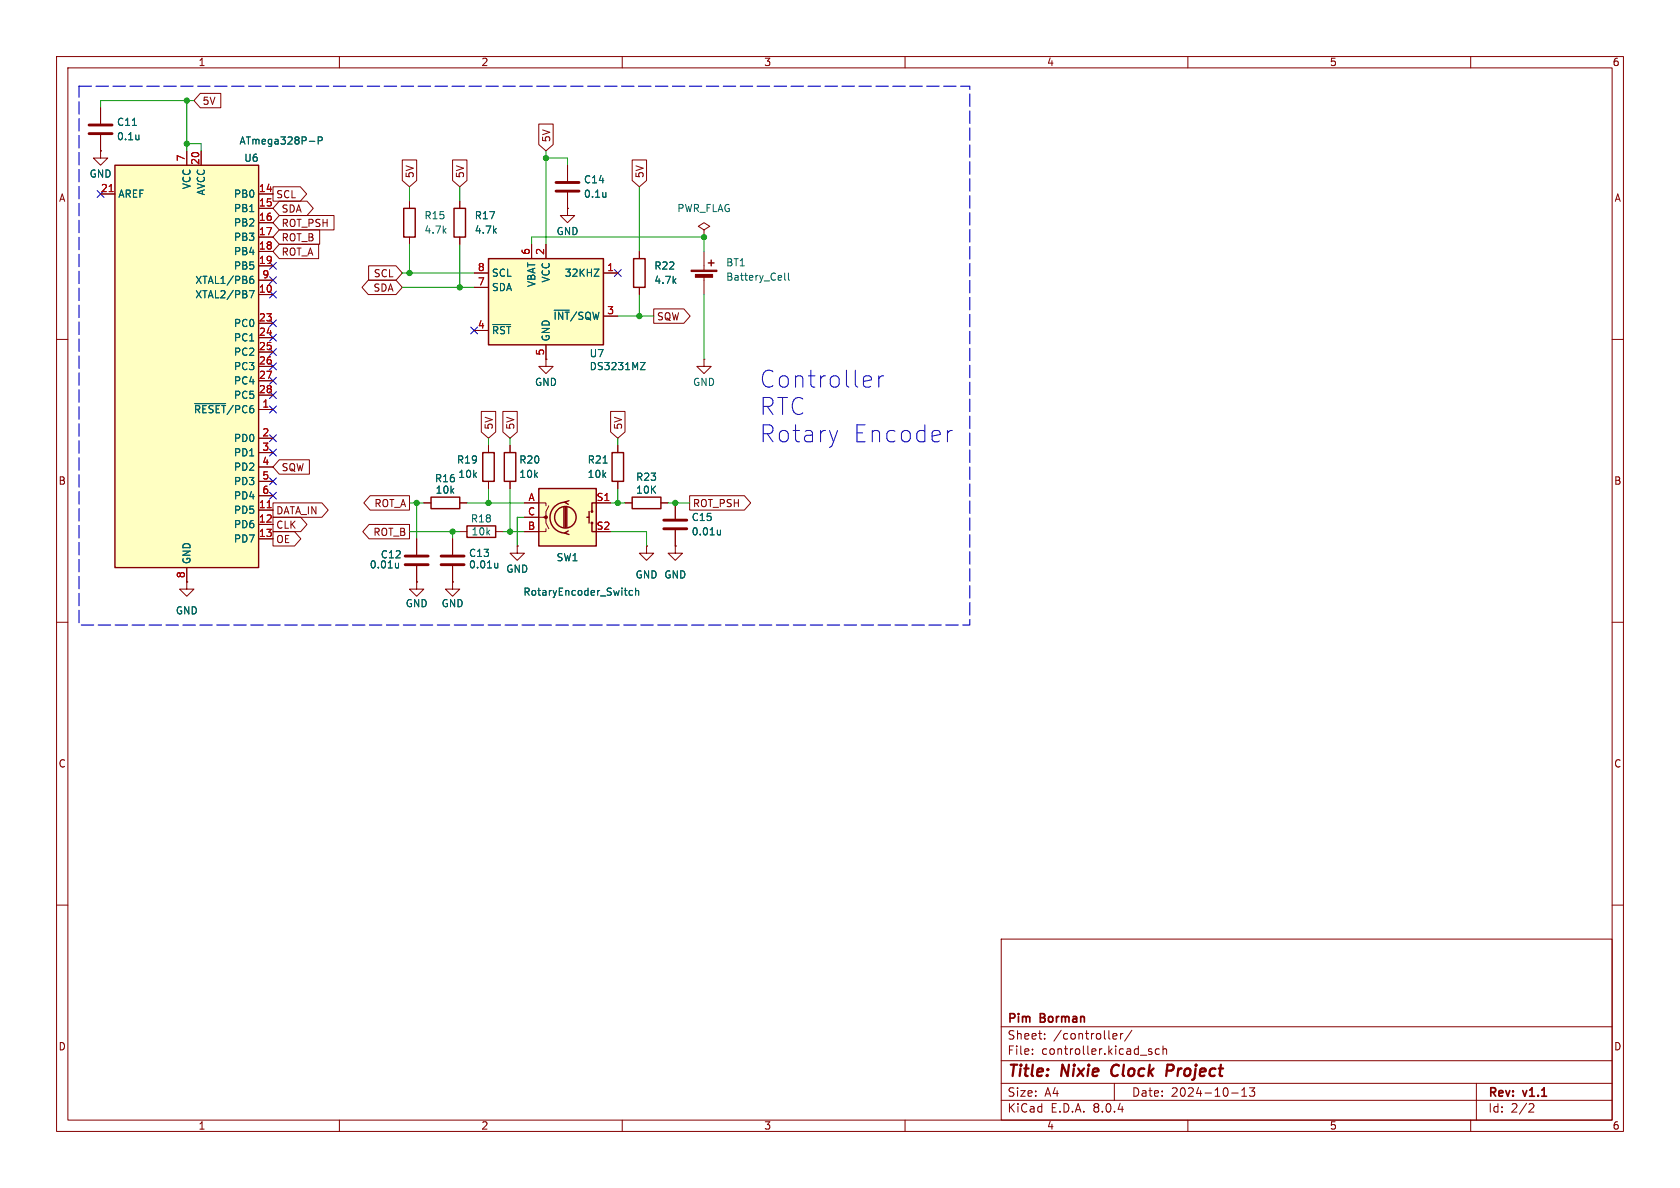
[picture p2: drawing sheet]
<svg xmlns="http://www.w3.org/2000/svg" width="297mm" height="210mm" viewBox="0 0 297 210" stroke-linecap="round" stroke-linejoin="round" font-family="sans-serif">
<g fill="none" stroke="#840000" stroke-width=".18">
<path d="M10 10h277v190h-277zM12 12h273v186h-273zM60 10v2M110 10v2M160 10v2M210 10v2M260 10v2M10 60h2M285 60h2M10 110h2M285 110h2M10 160h2"/>
<path d="M285 160h2M177 166h108v32h-108zM60 198v2M110 198v2M160 198v2M177 194.5h108M177 191.5h108M177 187.5h108M177 181.5h108M182.5 186.3v.1M182.5 185.5v.1M184.7 183.6v.1"/>
<path d="M184.7 182.8v.1M196.7 183.5l.3 .2 .4-.1M196.7 182.9l.3-.2h.2l.3 .2v.2l-.8 .1M197 191.5v3M198.1 182.7v1M198.5 182.7l-.3 .1-.1 .2M200.1 182.1l-1.3 2M203.1 185.8l.5 .2 .1 .2-.2 .2-.5-.1M203.1 185.5h.5M205 185.5l-.5-.1-.3 .3v.4l.2 .2h.6M205.6 185.5l.2-.1 .4 .1v.9M205.6 184.9v1.5"/>
<path d="M210 198v2M217.7 193.2h1.2M219.5 193.8h.9M219.5 192.7l.5-.4v1.5M220.9 192.3h.9l-.5 .6 .4 .1v.7l-.2 .1h-.4l-.2-.1M260 198v2M261 191.5v6.5M270.5 195.1l.5 .1 .2 .3-1 1.1h1"/>
</g>
<path d="M196.8 188.5a1.27 1.27 0 0 0-.1 1.6M207.2 188.2h-.8l-.2 2M207.2 189.2l-.9 .1" fill="none" stroke="#840000" stroke-width=".4"/>
<path d="M95.2 86.4h10.2v10.1h-10.2z" fill="#ffffc2"/>
<g fill="none" stroke="#840000" stroke-width=".25">
<path d="M71.4 36.8h2v5.1h-2zM80.3 36.8h2v5.1h-2zM125.2 46.5h1M125.7 46v1M85.3 80h2.1v5.1h-2.1zM89.2 80h2v5.1h-2zM95.2 86.4h10.2v10.1h-10.2zM99.7 89.7v3.5M99.9 88.8a2.73 2.73 0 0 0-2.7 2.7 2.73 2.73 0 0 0 2.7 2.7M99.9 89.7v3.5M100.2 89.7v3.5M100.5 93.9l-.7 .3 .8 .3"/>
<path d="M100.6 88.5l-.8 .3 .7 .4M103.8 91.4h.3M104.1 90.4v2.1M104.6 92.5v1.5h.8M105.4 88.9h-.8v1.5"/>
<circle cx="99.9" cy="91.4" r="1.9"/>
<circle cx="104.6" cy="90.4" r=".13"/>
<circle cx="104.6" cy="92.5" r=".13"/>
</g>
<g fill="#840000" stroke="#840000" stroke-width=".18">
<path d="M122.2 47.8h4.5v.2h-4.5z"/>
<path d="M122.9 48.5h3.1v.5h-3.1z"/>
<circle cx="96.5" cy="91.4" r=".25"/>
</g>
<g fill="none" stroke="#840000" stroke-width=".18">
<path d="M17.8 26.7v1.2h1.2l-1.2 1.3-1.3-1.3h1.3M17.8 26.7h.1M72.4 35.6v1.2M81.3 35.6v1.2M100.3 36.8v1.3h1.3l-1.3 1.3-1.2-1.3h1.2M100.3 36.8h.1M100.3 29.2v2.8M100.3 34v2.8M72.4 41.9v1.3M81.3 41.9v1.3M124.5 40.6l1-.6-1-.6-1.1 .6 1.1 .6v1.3M124.5 41.9h.1"/>
<path d="M124.5 44.5v3.3M124.5 48.8v3.3M86.4 78.7v1.3M90.2 78.7v1.3M80 95.3v2.7M86.4 85.1v1.3M90.2 85.1v1.3M92.7 88.9h3.8v.5M92.7 91.4h3.8v1.1l.5 1M96.5 93.5v.5h-3.8M97 89.4l-.5 1v1h-.5M105.4 88.9h2.5"/>
<path d="M80 100.1v2.8"/>
</g>
<path d="M107.1 34v.9M107.1 34.7l-.1 .1M138.7 48.3v1.1l.2 .1M139.4 48.3v1.1l.2 .1M88 99.6v.8M88 100.3l-.4 .1M111.8 104.4h-.3l-.3 .2 .1 .6h.5M112.4 104.5l.1-.1h.3l.1 .8M112.4 104v1.2" fill="none" stroke="#006464" stroke-width=".18"/>
<path d="M98.3 33.8h4.1M98.3 32.3h4.1M78 99.8h4M78 98.3h4" fill="none" stroke="#840000" stroke-width=".51"/>
<path d="M20.3 29.2h25.4v71.1h-25.4z" fill="#ffffc2"/>
<path d="M20.3 29.2h25.4v71.1h-25.4zM112 45.7h2v5.1h-2zM76.2 87.9h5.1v2h-5.1zM82.5 93h5.1v2h-5.1zM108.2 80h2v5.1h-2zM111.8 87.9h5v2h-5z" fill="none" stroke="#840000" stroke-width=".25"/>
<g fill="none" stroke="#840000" stroke-width=".18">
<path d="M17.8 19.1v2.7M17.8 34.3h2.5M17.8 23.9v2.8M33 26.7v2.5M35.6 26.7v2.5M45.7 34.3h2.6M45.7 36.8h2.6M45.7 39.4h2.6M45.7 52.1h2.6M45.7 41.9h2.6M45.7 44.5h2.6M45.7 47h2.6"/>
<path d="M45.7 57.2h2.6M45.7 59.7h2.6M45.7 49.5h2.6M113 44.5v1.2M113 50.8v1.3M45.7 72.4h2.6M45.7 77.5h2.6M45.7 62.2h2.6M45.7 64.8h2.6M45.7 67.3h2.6M45.7 69.9h2.6M96.5 63.5v1.3h1.3l-1.3 1.2-1.3-1.2h1.3"/>
<path d="M96.5 63.5h.1M109.2 78.7v1.3M124.5 63.5v1.3h1.2l-1.2 1.2-1.3-1.2h1.3M124.5 63.5h.1M45.7 90.2h2.6M45.7 92.7h2.6M45.7 95.3h2.6M45.7 80h2.6M45.7 82.6h2.6M45.7 85.1h2.6M45.7 87.6h2.6M73.7 95.3v2.7"/>
<path d="M74.9 88.9h1.3M81.3 94h1.2M81.3 88.9h1.2M87.6 94h1.3M91.4 96.5v1.3h1.3l-1.3 1.3-1.2-1.3h1.2M91.4 96.5h.1M109.2 85.1v1.3M110.5 88.9h1.3M114.3 96.5v1.3h1.3l-1.3 1.3-1.3-1.3h1.3M114.3 96.5h.1M116.8 88.9h1.3M119.4 88.9v2.8"/>
<path d="M119.4 93.7v2.8M33 102.9v1.2h1.3l-1.3 1.3-1.3-1.3h1.3M33 102.9h.1M33 100.3v2.6M73.7 102.9v1.2h1.2l-1.2 1.3-1.3-1.3h1.3M73.7 102.9h.1M73.7 100.1v2.8M80 102.9v1.2h1.3l-1.3 1.3-1.3-1.3h1.3M80 102.9h.1"/>
</g>
<g fill="none" stroke="#006464" stroke-width=".18">
<path d="M23.4 22.2h.7M24.6 23.9v.8M24.6 24.6h-.1M54.7 25h1M56.3 24.9l.6-.1 .1-.2-.1-.3-.6-.1v1.3M44.1 51.4h.8l-.5 1.2M44.2 49.4l.4-.1 .3 .3-.2 .4-.3 .1-.2-.1M44.7 48.8l-.3 .1-.2 .2M34.4 71.3h5.5M70.5 99.6v.8M106.6 81.9h.7M127.4 93.7v.9"/>
<path d="M127.4 94.4l-.4 .2M70.5 100.3l-.4 .1"/>
</g>
<path d="M19.3 33.9h.7M47.2 89.8h.8" fill="none" stroke="#a90000" stroke-width=".18"/>
<path d="M15.7 23.6h4.1M15.7 22.1h4.1M71.6 99.8h4.1M71.6 98.3h4.1M117.3 93.5h4.1M117.3 91.9h4.1" fill="none" stroke="#840000" stroke-width=".51"/>
<path d="M86.4 45.7h20.3v15.3h-20.3z" fill="#ffffc2"/>
<path d="M86.4 45.7h20.3v15.3h-20.3z" fill="none" stroke="#840000" stroke-width=".25"/>
<g fill="none" stroke="#840000" stroke-width=".18">
<path d="M17.8 19.1v2.7M35.4 16.5h3.6v2.6h-3.6l-1.1-1.3zM17.8 26.7h.1M17.8 23.9v2.8M17.8 34.3h2.5M33 26.7v2.5M35.6 26.7v2.5M45.7 34.3h2.6M45.7 36.8h2.6M45.7 39.4h2.6M48.3 33h4.8l1.1 1.3-1.1 1.3h-4.8zM49.4 35.6h4.9l1.1 1.2-1.1 1.3h-4.9l-1.1-1.3z"/>
<path d="M49.4 38.1h9.7v2.5h-9.7l-1.1-1.2zM71.1 28.3h2.6v3.6l-1.3 1.1-1.3-1.1zM80 28.3h2.6v3.6l-1.3 1.1-1.3-1.1zM81.3 35.6v1.2M95.2 21.9h2.6v3.7l-1.3 1.1-1.3-1.1zM100.3 36.8h.1M100.3 29.2v2.8M100.3 34v2.8M111.8 28.3h2.5v3.6l-1.3 1.1-1.2-1.1zM45.7 52.1h2.6M45.7 41.9h2.6M45.7 44.5h2.6"/>
<path d="M45.7 47h2.6M45.7 57.2h2.6M45.7 59.7h2.6M45.7 49.5h2.6M49.4 43.2h6.9v2.5h-6.9l-1.1-1.2zM49.4 40.6h7.1v2.6h-7.1l-1.1-1.3zM65.1 49.5h4.9l1.1 1.3-1.1 1.3h-4.9l-1.1-1.3zM65.2 47h4.8l1.1 1.3-1.1 1.2h-4.8zM81.3 41.9v1.3M83.8 48.3h2.6M83.8 58.4h2.6M83.8 50.8h2.6"/>
<path d="M94 43.2v2.5M96.5 43.2v2.5M106.7 48.3h2.5M106.7 55.9h2.5M113 44.5v1.2M113 50.8v1.3M115.6 54.6h5.3l1.1 1.3-1.1 1.3h-5.3zM45.7 72.4h2.6M45.7 77.5h2.6M45.7 62.2h2.6M45.7 64.8h2.6M45.7 67.3h2.6"/>
<path d="M45.7 69.9h2.6M85.1 72.7h2.5v3.7l-1.2 1.1-1.3-1.1zM86.4 78.7v1.3M88.9 72.7h2.5v3.7l-1.2 1.1-1.3-1.1zM90.2 78.7v1.3M96.5 63.5h.1M96.5 61v2.5M107.9 72.7h2.6v3.7l-1.3 1.1-1.3-1.1zM109.2 78.7v1.3M45.7 90.2h2.6M45.7 92.7h2.6M45.7 95.3h2.6"/>
<path d="M45.7 80h2.6M45.7 82.6h2.6M45.7 85.1h2.6M45.7 87.6h2.6M48.3 91.4h4.9l1.1 1.3-1.1 1.3h-4.9zM48.3 88.9h8.6l1.1 1.3-1.1 1.2h-8.6zM48.3 94h3.8l1.1 1.3-1.1 1.2h-3.8zM49.4 81.3h5.3v2.5h-5.3l-1.1-1.2zM65.3 92.7h7.1v2.6h-7.1l-1.2-1.3zM65.4 87.6h7v2.6h-7l-1.1-1.3zM73.7 95.3v2.7M74.9 88.9h1.3"/>
<path d="M80 95.3v2.7M81.3 88.9h1.2M86.4 85.1v1.3M90.2 85.1v1.3M91.4 96.5h.1M92.7 88.9h2.5M92.7 94h2.5M92.7 91.4h2.5M105.4 88.9h2.5M109.2 85.1v1.3M110.5 88.9h1.3M114.3 96.5h.1"/>
<path d="M116.8 88.9h1.3M119.4 96.5v1.3h1.2l-1.2 1.3-1.3-1.3h1.3M119.4 96.5h.1M119.4 88.9v2.8M119.4 93.7v2.8M121.9 87.6h9.7l1.1 1.3-1.1 1.3h-9.7zM33 102.9h.1M33 100.3v2.6M73.7 102.9h.1M73.7 100.1v2.8M80 102.9h.1M80 100.1v2.8"/>
</g>
<g fill="none" stroke="#006464" stroke-width=".18">
<path d="M23.4 22.2h.7M24.6 23.9v.8M24.6 24.6h-.1M54.7 25h1M56.3 24.9l.6-.1 .1-.2-.1-.3-.6-.1v1.3M107.1 34v.9M107.1 34.7l-.1 .1M44.1 51.4h.8l-.5 1.2M44.2 49.4l.4-.1 .3 .3-.2 .4-.3 .1-.2-.1M44.7 48.8l-.3 .1-.2 .2M87.1 57.4h3.2M105 47.6h.9l-.9 1.2h.9"/>
<path d="M34.4 71.3h5.5M113.2 64.1h.8l-.8 1.2h.8M70.5 99.6v.8M88 99.6v.8M106.6 81.9h.7M127.4 93.7v.9M127.4 94.4l-.4 .2M70.5 100.3l-.4 .1M88 100.3l-.4 .1M111.8 104.4h-.3l-.3 .2 .1 .6h.5M112.4 104.5l.1-.1h.3l.1 .8M112.4 104v1.2"/>
</g>
<path d="M148.1 76.1l-.7 2M153.6 66.4l.3 .2 .2 .6-1.5 .2M153.9 68.3l-.3 .1M155.4 66.4v2M156.2 66.4a.77 .77 0 0 0-.8 .6M168.4 76.1a.77 .77 0 0 0-.9 .6" fill="none" stroke="#0000c2" stroke-width=".18"/>
<path d="M14 15.2h157.4v95.3h-157.4z" fill="none" stroke="#0000c2" stroke-width=".2" stroke-dasharray="2.2 .8"/>
<g fill="none" stroke="#009600" stroke-width=".18">
<path d="M33 17.8v8.9M34.3 17.8h-16.5v1.3M33 25.4h2.6v1.3M72.4 33v2.6M81.3 33v2.6M96.5 26.7v16.5M96.5 27.9h3.8v1.3M113 33v11.5M71.1 50.8h12.7M71.1 48.3h12.7M72.4 43.2v5.1M81.3 43.2v7.6"/>
<path d="M94 43.2v-1.3h30.5v2.6M109.2 55.9h6.4M113 52.1v3.8M124.5 52.1v11.4M86.4 77.5v1.2M90.2 77.5v1.2M109.2 77.5v1.2M72.4 88.9h2.5M72.4 94h8.9M73.7 88.9v6.4M80 94v1.3M82.5 88.9h10.2"/>
<path d="M86.4 86.4v2.5M88.9 94h3.8M90.2 86.4v7.6M92.7 91.4h-1.3v5.1M107.9 88.9h2.6M107.9 94h6.4v2.5M109.2 86.4v2.5M118.1 88.9h3.8"/>
</g>
<g fill="none" stroke="#000084" stroke-width=".18">
<path d="M17.2 33.7l1.2 1.2M18.4 33.7l-1.2 1.2M47.7 59.1l1.2 1.2M47.7 56.5l1.2 1.3M47.7 51.5l1.2 1.2M47.7 48.9l1.2 1.2M47.7 46.4l1.2 1.2M48.9 59.1l-1.2 1.2M48.9 56.5l-1.2 1.3M48.9 51.5l-1.2 1.2M48.9 48.9l-1.2 1.2M48.9 46.4l-1.2 1.2"/>
<path d="M83.2 57.8l1.2 1.2M84.4 57.8l-1.2 1.2M108.6 47.7l1.2 1.2M109.8 47.7l-1.2 1.2M47.7 66.7l1.2 1.2M47.7 61.6l1.2 1.2M47.7 64.2l1.2 1.2M47.7 79.4l1.2 1.2M47.7 76.9l1.2 1.2M47.7 71.8l1.2 1.2M47.7 69.2l1.2 1.3M48.9 66.7l-1.2 1.2"/>
<path d="M48.9 61.6l-1.2 1.2M48.9 64.2l-1.2 1.2M48.9 79.4l-1.2 1.2M48.9 76.9l-1.2 1.2M48.9 71.8l-1.2 1.2M48.9 69.2l-1.2 1.3M47.7 87l1.2 1.2M47.7 84.5l1.2 1.2M48.9 87l-1.2 1.2M48.9 84.5l-1.2 1.2"/>
</g>
<path d="M19.3 33.9h.7M47.2 89.8h.8" fill="none" stroke="#a90000" stroke-width=".18"/>
<g fill="#009600" stroke="#009600" stroke-width=".18">
<circle cx="72.4" cy="48.3" r=".46"/>
<circle cx="33" cy="25.4" r=".46"/>
<circle cx="33" cy="17.8" r=".46"/>
<circle cx="124.5" cy="41.9" r=".46"/>
<circle cx="81.3" cy="50.8" r=".46"/>
<circle cx="96.5" cy="27.9" r=".46"/>
<circle cx="113" cy="55.9" r=".46"/>
<circle cx="80" cy="94" r=".46"/>
<circle cx="90.2" cy="94" r=".46"/>
<circle cx="109.2" cy="88.9" r=".46"/>
<circle cx="119.4" cy="88.9" r=".46"/>
<circle cx="73.7" cy="88.9" r=".46"/>
<circle cx="86.4" cy="88.9" r=".46"/>
</g>
<g font-size="4.2" fill="#0000c2">
<text x="134.1" y="68.8">Controller</text>
<text x="134.1" y="73.6">RTC</text>
<text x="134.1" y="78.4">Rotary</text>
<text x="150.5" y="78.4">Encoder</text>
</g>
<g font-size="2.8" fill="#840000">
<text x="178" y="190.9">Title:</text>
<text x="187.7" y="190.9">Nixie</text>
<text x="197.3" y="190.9">Clock</text>
<text x="207.8" y="190.9">Project</text>
</g>
<g font-size="2.1" fill="#840000">
<text x="178" y="184">Sheet:</text>
<text x="178" y="181.2">Pim</text>
<text x="184" y="181.2">Borman</text>
<text x="186.2" y="184">/controller/</text>
<text x="178" y="186.7">File:</text>
<text x="184.1" y="186.7">controller.kicad_sch</text>
<text x="178" y="196.9">KiCad</text>
<text x="178" y="194.1">Size:</text>
<text x="184.7" y="194.1">A4</text>
<text x="185.7" y="196.9">E.D.A.</text>
<text x="193.3" y="196.9">8.0.4</text>
<text x="200" y="194.1">Date:</text>
<text x="207" y="194.1">2024-10-13</text>
<text x="263" y="194.3">Rev:</text>
<text x="263" y="196.9">Id:</text>
<text x="267.1" y="196.9">2/2</text>
<text x="269.4" y="194.3">v1.1</text>
</g>
<g font-size="1.8" fill="#840000">
<text x="35" y="11.9">1</text>
<text x="85" y="11.9">2</text>
<text x="135" y="11.9">3</text>
<text x="185" y="11.9">4</text>
<text x="235" y="11.9">5</text>
<text x="285" y="11.9">6</text>
<text x="35.7" y="18.7">5V</text>
<text x="97.5" y="25.2" transform="rotate(-90 97.5 25.2)">5V</text>
<text x="10.3" y="35.9">A</text>
<text x="48.7" y="35.2">SCL</text>
<text x="73.3" y="31.6" transform="rotate(-90 73.3 31.6)">5V</text>
<text x="82.2" y="31.6" transform="rotate(-90 82.2 31.6)">5V</text>
<text x="114" y="31.6" transform="rotate(-90 114 31.6)">5V</text>
<text x="285.3" y="35.9">A</text>
<text x="49.7" y="37.8">SDA</text>
<text x="49.7" y="40.3">ROT_PSH</text>
<text x="49.7" y="45.4">ROT_A</text>
<text x="49.7" y="42.9">ROT_B</text>
<text x="65.9" y="51.8">SDA</text>
<text x="66" y="49.2">SCL</text>
<text x="116" y="56.8">SQW</text>
<text x="87.3" y="76" transform="rotate(-90 87.3 76)">5V</text>
<text x="91.1" y="76" transform="rotate(-90 91.1 76)">5V</text>
<text x="110.2" y="76" transform="rotate(-90 110.2 76)">5V</text>
<text x="49.7" y="83.5">SQW</text>
<text x="10.3" y="85.9">B</text>
<text x="66.1" y="89.9">ROT_A</text>
<text x="122.4" y="89.9">ROT_PSH</text>
<text x="285.3" y="85.9">B</text>
<text x="48.7" y="93.7">CLK</text>
<text x="48.7" y="91.1">DATA_IN</text>
<text x="65.9" y="94.9">ROT_B</text>
<text x="48.7" y="96.2">OE</text>
<text x="10.3" y="135.9">C</text>
<text x="285.3" y="135.9">C</text>
<text x="10.3" y="185.9">D</text>
<text x="285.3" y="185.9">D</text>
<text x="35" y="199.9">1</text>
<text x="85" y="199.9">2</text>
<text x="135" y="199.9">3</text>
<text x="185" y="199.9">4</text>
<text x="235" y="199.9">5</text>
<text x="285" y="199.9">6</text>
</g>
<g font-size="1.8" fill="#006464">
<text x="20.6" y="22.5">C11</text>
<text x="20.6" y="25">0.1u</text>
<text x="42.2" y="25.8">ATmega328P-P</text>
<text x="43.1" y="28.8">U6</text>
<text x="15.7" y="31.6">GND</text>
<text x="20.8" y="35.2">AREF</text>
<text x="33.9" y="33.5" transform="rotate(-90 33.9 33.5)">VCC</text>
<text x="36.4" y="34.6" transform="rotate(-90 36.4 34.6)">AVCC</text>
<text x="41.3" y="35.2">PB0</text>
<text x="103.1" y="32.6">C14</text>
<text x="103.1" y="35.2">0.1u</text>
<text x="41.3" y="37.7">PB1</text>
<text x="41.3" y="40.2">PB2</text>
<text x="74.9" y="41.5">4.7k</text>
<text x="74.9" y="39">R15</text>
<text x="83.8" y="41.5">4.7k</text>
<text x="83.8" y="39">R17</text>
<text x="98.3" y="41.8">GND</text>
<text x="119.6" y="37.7">PWR_FLAG</text>
<text x="41.3" y="42.8">PB3</text>
<text x="41.3" y="45.3">PB4</text>
<text x="41.3" y="47.9">PB5</text>
<text x="115.6" y="47.9">R22</text>
<text x="128.3" y="47.3">BT1</text>
<text x="34.4" y="52.9">XTAL2/PB7</text>
<text x="34.4" y="50.4">XTAL1/PB6</text>
<text x="86.9" y="51.7">SDA</text>
<text x="86.9" y="49.1">SCL</text>
<text x="94.8" y="50.8" transform="rotate(-90 94.8 50.8)">VBAT</text>
<text x="97.4" y="50.1" transform="rotate(-90 97.4 50.1)">VCC</text>
<text x="99.7" y="49.1">32KHZ</text>
<text x="115.6" y="50.4">4.7k</text>
<text x="128.3" y="49.8">Battery_Cell</text>
<text x="41.3" y="58">PC0</text>
<text x="86.9" y="59.3">~{RST}</text>
<text x="97.7" y="56.7">~{INT}/SQW</text>
<text x="41.3" y="60.6">PC1</text>
<text x="41.3" y="63.1">PC2</text>
<text x="41.3" y="65.6">PC3</text>
<text x="97.4" y="60.5" transform="rotate(-90 97.4 60.5)">GND</text>
<text x="104.1" y="63.3">U7</text>
<text x="104.1" y="65.6">DS3231MZ</text>
<text x="41.3" y="68.2">PC4</text>
<text x="41.3" y="70.7">PC5</text>
<text x="94.5" y="68.4">GND</text>
<text x="122.4" y="68.4">GND</text>
<text x="34.2" y="73.3">~{RESET}/PC6</text>
<text x="41.3" y="78.3">PD0</text>
<text x="41.3" y="80.9">PD1</text>
<text x="41.3" y="83.4">PD2</text>
<text x="80.7" y="82.1">R19</text>
<text x="91.7" y="82.1">R20</text>
<text x="103.8" y="82.1">R21</text>
<text x="41.3" y="86">PD3</text>
<text x="41.3" y="88.5">PD4</text>
<text x="76.8" y="85.4">R16</text>
<text x="76.9" y="87.5">10k</text>
<text x="80.9" y="84.7">10k</text>
<text x="91.7" y="84.7">10k</text>
<text x="103.8" y="84.7">10k</text>
<text x="112.4" y="85.2">R23</text>
<text x="112.4" y="87.5">10K</text>
<text x="41.3" y="91">PD5</text>
<text x="41.3" y="93.6">PD6</text>
<text x="83.1" y="92.6">R18</text>
<text x="83.3" y="94.8">10k</text>
<text x="122.2" y="94.8">0.01u</text>
<text x="122.2" y="92.3">C15</text>
<text x="33.9" y="99.8" transform="rotate(-90 33.9 99.8)">GND</text>
<text x="41.3" y="96.1">PD7</text>
<text x="65.3" y="100.7">0.01u</text>
<text x="67.2" y="98.9">C12</text>
<text x="82.8" y="100.7">0.01u</text>
<text x="82.8" y="98.7">C13</text>
<text x="89.4" y="101.4">GND</text>
<text x="98.3" y="99.4">SW1</text>
<text x="71.6" y="107.5">GND</text>
<text x="78" y="107.5">GND</text>
<text x="92.4" y="105.5">RotaryEncoder_Switch</text>
<text x="112.3" y="102.5">GND GND</text>
<text x="31" y="108.8">GND</text>
</g>
<g font-size="1.8" fill="#a90000">
<text x="32.8" y="28.6" transform="rotate(-90 32.8 28.6)">7</text>
<text x="35.3" y="29.3" transform="rotate(-90 35.3 29.3)">20</text>
<text x="17.7" y="34">21</text>
<text x="45.7" y="34">14</text>
<text x="45.7" y="36.6">15</text>
<text x="45.7" y="39.1">16</text>
<text x="45.7" y="41.7">17</text>
<text x="45.7" y="44.2">18</text>
<text x="45.7" y="46.7">19</text>
<text x="93.7" y="45.2" transform="rotate(-90 93.7 45.2)">6</text>
<text x="96.3" y="45.2" transform="rotate(-90 96.3 45.2)">2</text>
<text x="45.7" y="51.8">10</text>
<text x="46.3" y="49.3">9</text>
<text x="84.4" y="50.5">7</text>
<text x="84.4" y="48">8</text>
<text x="107.2" y="48">1</text>
<text x="45.7" y="56.9">23</text>
<text x="45.7" y="59.4">24</text>
<text x="84.4" y="58.2">4</text>
<text x="107.2" y="55.6">3</text>
<text x="45.7" y="62">25</text>
<text x="45.7" y="64.5">26</text>
<text x="96.3" y="62.9" transform="rotate(-90 96.3 62.9)">5</text>
<text x="45.7" y="67.1">27</text>
<text x="45.7" y="69.6">28</text>
<text x="46.3" y="72.1">1</text>
<text x="46.3" y="77.2">2</text>
<text x="46.3" y="79.8">3</text>
<text x="46.3" y="82.3">4</text>
<text x="45.7" y="89.9">11</text>
<text x="46.3" y="84.8">5</text>
<text x="46.3" y="87.4">6</text>
<text x="93.3" y="88.6">A</text>
<text x="105.4" y="88.6">S1</text>
<text x="45.7" y="92.5">12</text>
<text x="45.7" y="95">13</text>
<text x="93.2" y="93.7">B</text>
<text x="93.2" y="91.2">C</text>
<text x="105.4" y="93.7">S2</text>
<text x="32.8" y="102.3" transform="rotate(-90 32.8 102.3)">8</text>
</g>
</svg>
